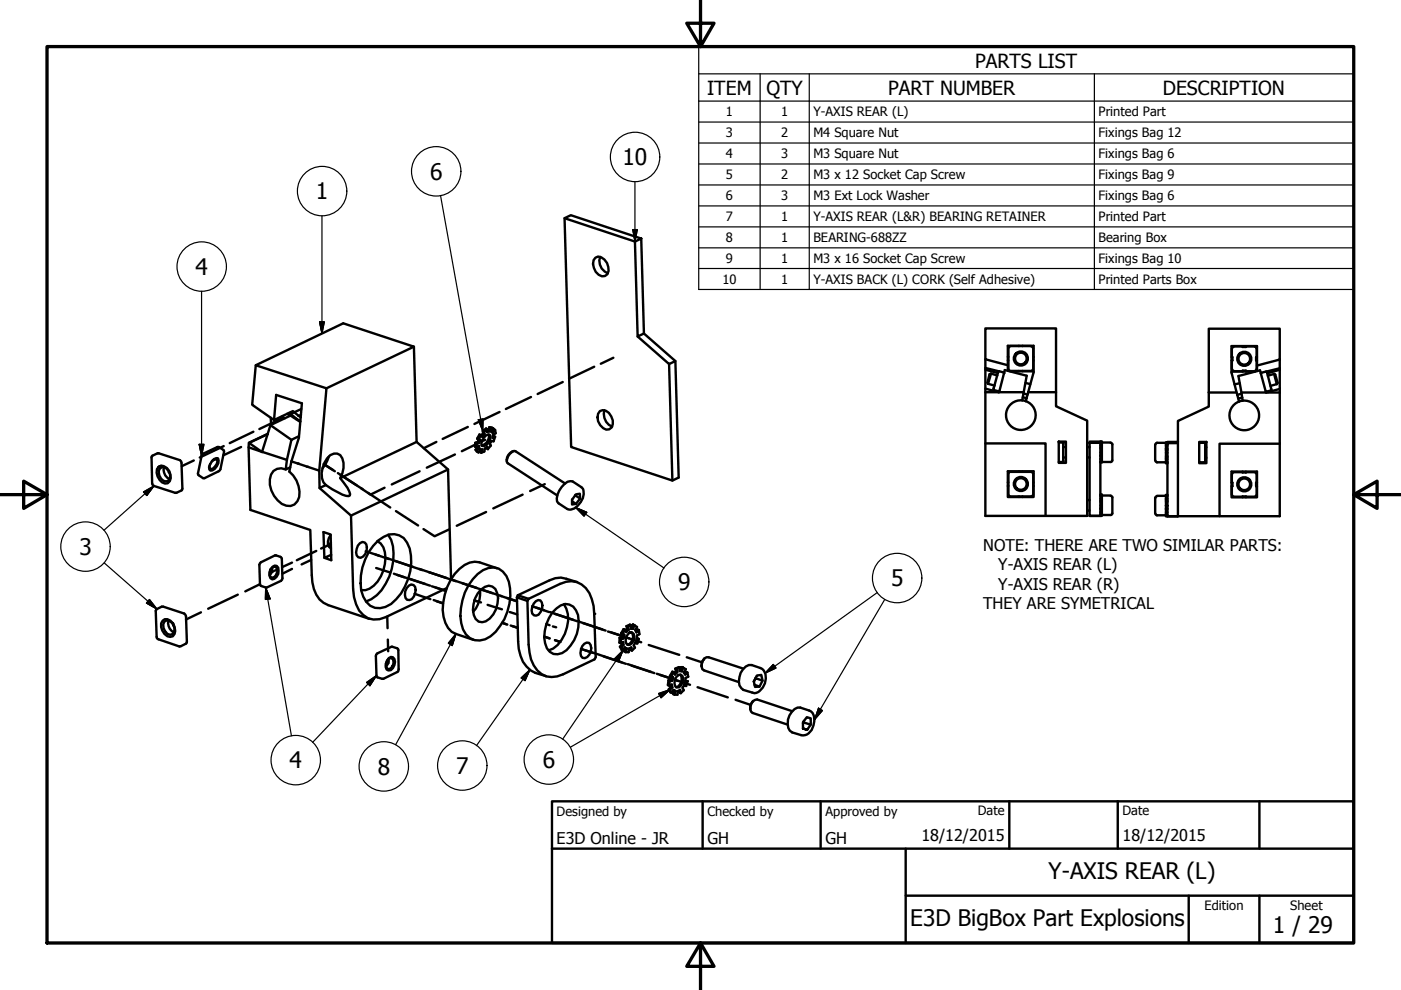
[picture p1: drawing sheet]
<svg xmlns="http://www.w3.org/2000/svg" width="297mm" height="210mm" viewBox="0 0 297 210" stroke-linecap="round" stroke-linejoin="round" font-family="sans-serif">
<!-- layer: Tweak Trail (ISO) -->
<g fill="none" stroke="#000" stroke-width=".51">
<path d="M126 77.8l-5.4 2.5M130 75.9l-2.6 1.2M41.1 97.6l-2.6 1.2M45.1 97.6h.1M47.4 94.6l-5 2.4M51.1 94.8l-3.8 1.8M53.7 91.5l-5 2.5M56.8 92l-3.8 1.8M60.1 88.6l-5.1 2.4M63.9 86.7l-2.6 1.2M70.6 99.7l-2-1.3 2.4 1.5M89 99.9l-5.9 2.8"/>
<path d="M92.5 93.7l-2.6 1.3M96.5 96.4l-6 2.8M99.2 90.5l-5.3 2.6M100.9 94.2l-3 1.5M102.4 93.5l-.3 .1M102.9 93.3l-.3 .1M105.9 87.3l-5.3 2.6M112.6 84.2l-5.3 2.5M119.3 81l-5.3 2.5M35.8 100.1h.1M61.9 119.3l-2.1 .9M66 118.7l-2.1 1"/>
<path d="M67.1 116.8l-4.2 2M70.2 115.4l-2.1 .9M71.6 100.3l5.3 3.4M77.5 116.9l2.9 .9M78 104.5l4.7 3.1M79.6 117.6l2.8 .9M81.5 103.4l-3 1.5-1.9-1.4M81.9 118.3l7.6 2.6M83.9 108.4l4.7 3M89.8 112.2l2.3 1.5 3.1-1.5M103.1 108.6l-6.3 2.9M110.8 104.9l-6.2 2.9"/>
<path d="M115.5 102.7l-3.1 1.4M36.7 132.6h.1M42.6 129.8l-3.2 1.6M50.4 126.1l-6.3 3M55.1 123.9l-3.1 1.5M58 121.1l-.3 .2M58.5 120.9l-.3 .1M61.9 120.6l-2 1M79.8 120.4l2.9 1M82.1 130.7l.1 2.5M82.2 135.6l.1 2.5M82.4 139.7v.4"/>
<path d="M83.5 121.6l2.2 .8M84.2 121.9l5.9 1.9M86.8 122.7l4.4 1.5M87.9 125.9l3.3 1.1M88.9 120.6l7.7 2.6M91.6 124.3l2.9 1-2.2-.7M91.9 127.2l2 .7-1.3-.4M96 123l5 1.6M98 123.7l6.4 2.1M100.7 127.4l-.1-.1 1.4 .4M100.9 127.4l.1 .1M102.1 125l7.5 2.5-2.2-.7"/>
<path d="M103.4 128.2l3 1M107.4 132.4l-.9-.3 1.1 .3M108.1 129.8l1.6 .5M108.3 132.6l1.1 .4M108.6 132.8l1.2 .3M113.3 128.7l-.5-.1 2.5 .8M113.7 128.8l2.7 1M115.4 135l1.1 .4M115.8 132.3l.7 .3M116.6 129.8l4.9 1.6M117.2 132.8l.7 .2M117.6 130.1l4.8 1.6"/>
<path d="M117.7 135.7l1.1 .4M122.7 131.8l5.7 1.9M123.2 137.6l2.5 .8M124 137.8l2.7 .9M126.9 138.8l4.9 1.6M128 139.2l4.7 1.6M128.9 133.9l2.7 .8M129.6 134.1l2.4 .8-.2-.1M133 135.2h-.2l3.2 1M133.2 135.3l.2 .1M137.5 136.8l6.5 2M145.6 139.4l3.2 1"/>
<path d="M82.4 140.3v.3M133.1 140.8l4.9 1.7M133.9 141.1l4.8 1.6M139.3 142.8l2.6 .9M140 143.1l2.3 .8-.2-.1M143.3 144.2l-.2-.1 3.2 1.1M143.5 144.3l.3 .1M147.9 145.7l6.4 2.2M156 148.4l3.1 1.1"/>
</g>
<circle cx="45.3" cy="97.5" r=".25" fill="#000"/>
<!-- layer: Visible (ISO) -->
<g fill="none" stroke="#000" stroke-width=".51">
<path d="M119.7 46.3l14.9 4.9M126.2 54.6l.6-.2a2.68 2.68 0 0 1 2 3.7l-.5 .4a2.08 2.08 0 0 1-2.4-1.7l-.2-.8 .2-.8zM127.3 54.5a2.76 2.76 0 0 0 1.5 3.4M134.6 51.2l1.4-.6 .5 20.1-1.3 .6zM136 50.6l-15-5-1.3 .7 1.4 48.5 21.5 7.1 1.3-.6-.7-24.7-1.3 .6-6.7-5.9M54.2 77.4l18.6-8.8 15 4.9-18.6 8.8M87.8 73.5l.5 20.2 6.7 5.8 .6 23.3M136.5 70.7l6.7 5.9M141.9 77.2l.7 24.7M208.9 76.2v33.2h21.6v-20.2l-6.6-3.1v-2.9M208.9 78.4l2.7 .7M208.9 78l2.8 .7"/>
<path d="M210.1 79.2l-.6 2.2M210.1 79.2l-.3 .1-.4 1.8 .1 .3M210.1 79.2l1.4 .4M212.9 79v.1M212.9 79.2l-.1-.2-1-.3-.2 .3-1 3.5 .1 .2 1 .3 .2-.2M213.7 78.6v-5.3h5.4v5.7l-1.1 4.2M213.7 77.4l-4.8-1.2v-6.6h15v13.6h-5.9M213.7 75.7h.1M213.7 76.4h.1M214.2 73.4l-.4 .4v4.5l.4 .3M214.2 78.7h4.9M214.2 73.4h4.5"/>
<path d="M214.2 78.6h4.5M216 73.3v.1M216 78.6v.1M216.8 73.3v.1M216.8 78.6v.1M218.7 73.4l.3 .4M219 78.3l-.3 .3M219.1 75.7h.1M219.1 76.4h.1M219.1 73.8v4.5M261.1 75.7h.2v.7h-.2M261.1 78.8h5"/>
<path d="M261.2 73.8v1.9M261.2 76.4v1.9M261.2 78.3l.4 .3M261.6 78.7h1.9M261.6 73.4h1.9M261.6 73.5l-.4 .4M263.5 73.4v.2h.7v-.2M263.5 78.8v-.2h.7v.2M264.2 78.7h1.9M264.2 73.4h1.9M266 73.5l.4 .4M266.4 78.3l-.4 .3"/>
<path d="M266.4 73.8v1.9M266.4 76.4v1.9M266.5 78.6v-5.2h-5.4v5.6l1.1 4.2h-5.9M266.5 77.5l4.8-1.3v-6.5h-15v13.5M266.5 75.7h-.2v.7h.2M267.3 79.1v.1M268.6 78.9l-.2-.1-.9 .2-.2 .2M268.6 78.9l1 3.7M270.1 79.3l.6 2.1M270.1 79.3l.3 .1 .5 1.8-.2 .2M270.1 79.3l-1.3 .4M271.3 76.2v33.2h-21.6v-20.1l6.6-3.1v-3"/>
<path d="M271.3 78.4l-2.6 .8M271.3 78.1l-2.8 .7M32.3 96.6l1.4-.5 4.5 1.5 .2 .2 .3 5.8-.2 .4-1.4 .5-4.7-1.7-.1-.3-.2-5.5zM33.7 99a1.6 1.6 0 0 1 2.2 .9 1.95 1.95 0 0 1-.3 2.6 1.87 1.87 0 0 1-2.2-1.5l-.2-.8 .1-.7zM33.8 99.5l.4-.4a1.77 1.77 0 0 1 1.9 2.3l-.3 .5-.6 .2a1.91 1.91 0 0 1-1.4-2.6zM34.8 99a2.1 2.1 0 0 0 1.2 2.6M42.9 96.4l3.2-1.6h.3l1.1 .8-.9 4.1-3.2 1.7h-.3l-1.1-.8zM44.9 97.8l.4-.4 .5-.1 .2 .2a1.77 1.77 0 0 1-1.3 2l-.3-.2v-.4l.2-.6M45.4 97.3l.5-.2 .3 .2a2.1 2.1 0 0 1-1.6 2.5l-.2-.3a2.61 2.61 0 0 1 1-2.2zM52.7 94.8l2.8 1M55.6 95.8l5.2 1.7M56.8 92l-4 1.9 .3 14.2 12.7 4.3 .3 9.6a7.2 7.2 0 0 0 2.5 5.8l1 .5 8.8 2.9"/>
<path d="M57.3 90.1l4.5 3.2M57.4 88.6l.1 1.5M58.1 89.1l-4.6-3.3 .7-8.4 15 4.9-1.5 17.5-5.9-2M59.8 88.3l.6 .4M60.9 87.7l.6 .5M61.3 87.5l1.5 1.2M61.8 97.8l-.5 2.2a5.9 5.9 0 0 1 2.1 5.4 2.29 2.29 0 0 1-3.6 1.4 5.5 5.5 0 0 1-2.3-6.2 2.23 2.23 0 0 1 3.1-1.1M62.8 88.9v-.2l.9 .6M63.3 88.2l-1.2-1-4 1.9 .4-5.4 5.5 1.8-.6 7.3-1.6 5M63.3 88.2l.5 .3M63.4 92.5l-1.6 .8-1 4.2-.2 2 .9-.4M63.6 89.4l-2-1.3-4.3 2-1.7 5.8-2.8-2"/>
<path d="M63.8 88l-.5 .2M67.7 99.8l.1 3.7 1.3-.7M69.7 96.8l-.7 1.7-.6 .8M70 96.5a1.6 1.6 0 0 1 2.6 .7 5 5 0 0 1-.5 4.2 8.4 8.4 0 0 1 2.1 3.3v.4a2.77 2.77 0 0 1-2.6-.7l-1.2-.7a3.3 3.3 0 0 1-2-4.5l.4-1.1 .5-.9zM88.3 93.7l-16.2 7.7M95 99.5l-20.6 9.8 .5 15.6a7.7 7.7 0 0 0 2.1 5.5 4.2 4.2 0 0 0 4.8 .4l12.9-6.1M100.8 93.9l.5-.2 .3 .2-.5 .2M100.8 93.9l.3 .2M100.8 93.9l-.1 .8 .3 .2M100.8 95.3l.5-.5 .3 .2-.5 .5M100.8 95.3l.3 .2M100.8 95.3l.6 .6"/>
<path d="M101 94.9l.5-.4 .1 .5M101.1 94.1l-.1 .8M101.1 95.5l.4 .4 .4-.6h.4l-.3 .7M101.3 94.7v.1M101.4 93.2l.5 .1-.3 .6M101.5 93.2l-.2 .5M101.9 95.3l-.2 .5 .3 .2M102 92.3l-.3-.2-.5 .9 .2 .2M102 92.3l-.6 .9M102.4 91.3v.6l.3 .1-.1-.5M102.4 91.3l.2 .2M102.4 91.9l-.4 .5"/>
<path d="M102.7 92l-.5 .6-.2-.3M103 92.4l.5-.3 .4 .1a1.91 1.91 0 0 1-1.3 2.4l-.4-.1a1.97 1.97 0 0 1 .8-2.1zM103.1 94.9l.3 .3M103.3 91.3h.2M103.4 91l-.3-.2-.7 .5M103.4 91l-.8 .5M103.4 91l-.1 .6 .5-.1M103.4 95.2l-.1-.5-.5 .4-.1 .6-.7 .3M103.6 92.1a2.06 2.06 0 0 1-1.5 2.4M103.8 90.6l-.3 .7 .3 .2 .2-.7M103.8 90.6l.8 .2M103.8 90.6l.2 .2"/>
<path d="M104 90.8h.6M104.5 92.5l.5 .1M104.6 90.8l-.5 .7 .4 .3 .5-.6M105 91.2l-.4-.2-.4 .5M105 91.2l.1 .7-.6 .3v.7l.5-.3M105 92.6l-.4 1-.4-.1-.4 .6 .3 .4-.7 .7M108.8 95.7a2.07 2.07 0 0 0-1.4 2.1M127.2 87.2a1.76 1.76 0 0 1 2.4 1.1 1.92 1.92 0 0 1-.4 2.7 2.29 2.29 0 0 1-2.5-2.5l.1-.8zM128.1 87a2.89 2.89 0 0 0 1.7 3.5M208.9 82.4l2.9 .8 1.2-4.7 4.7 1.2-1 5.2M208.9 94h12.8v15.4M208.9 83.2h2.8"/>
<path d="M209.5 81.4l1.4 .4M211.8 83.2h5.2M213.7 99.9h5.4v5.5h-5.4zM216 99.9v.1M216.8 99.9v.1M216.9 84.2l.8 .2M217 83.4l.9 .3M217.4 81.2l1 .2M218 83.2l-.5 1.9M224.5 93.6h1.5v4.5h-1.5zM224.5 93.8h.8l.2 .2M225.4 94.8h.6"/>
<path d="M225.4 97h.6M225.4 94v3.8M225.5 97.8l-.2 .2h-.8M230.5 94.8h.5M230.5 97h.5M231 93.9h2.3v15.5h-2.3zM233.3 97.8h.3v.3h-.3M233.3 96.7h.3v.6h-.3M233.3 95.1h.3v.8h-.3M233.3 94h.3v.5h-.3M233.3 93.6h.3l-.3 .1M233.3 93.6h-2.3v.3"/>
<path d="M233.3 96.5h.3M233.3 94.8h.3M233.3 93.6v.3M233.6 93.7v.3M233.6 94.5v.6M233.6 95.9v.8M233.6 97.3v.5M233.6 93.8h1.9M233.6 98h1.9M235.5 93.9l.3 .3M235.8 94.2v3.4l-.3 .4M244.9 94.3v3.3"/>
<path d="M245 97.7l.3 .3h1.9M247.2 93.9h-1.9l-.3 .3M247.2 97h.3M247.2 94v.5M247.2 95.2v.8M247.2 96.7v.7M247.2 97.9v.2M247.2 95.4h.3M247.5 93.8h-.3v.2h.3M247.5 94.5h-.3v.7h.3M247.5 96h-.3v.7h.3M247.5 97.4h-.3v.5h.3"/>
<path d="M247.5 98.1h-.3l.3 .1M249.7 93.7h-2.2v.3M249.7 94h-2.2v15.4h2.2h-2.2M254.3 93.7h1.5v4.5h-1.5zM254.3 97.9l.1 .1M254.4 93.9h1l.1 .1v3.9M254.4 93.9l-.1 .1M255.5 97.9l-.1 .1h-1M255.5 94.8h.3M255.5 97.1h.3M261.1 100h5.4v5.4h-5.4zM262.2 83.2l.5 1.9"/>
<path d="M262.8 81.3l-1.1 .2M263.2 83.5l-.9 .2M263.2 83.2h5.2M263.4 84.3l-.8 .2M263.5 100v.2h.7v-.2M268.4 82.9l.2 .1M268.4 83.2l-1.3-4.7-4.5 1.2 .9 5.2M268.5 83.2h2.8M269.5 82.8l-1 .2M269.6 82.6l-.2 .2M270.7 81.4l-1.3 .4M271.3 82.5l-2.9 .7"/>
<path d="M271.3 94.1h-12.7v15.3M55.3 119.2l3-1.4 1.2 .3 .3 .4v4.4l-.2 .3-3 1.4-1.4-.5-.2-4.4zM67.8 103.5l6.6 5.8M70.1 113.4a2.23 2.23 0 0 0-.3 2.6l.4 .2M70.2 115l-.6 .6M70.2 117.6l-1.4 .7 1.4 .5-.1-5.5-1.5-.5 .2 5.5M76.3 115.2l.5-.3 .5 .1a2.1 2.1 0 0 1-.8 3.3l-.6-.2a2.08 2.08 0 0 1 .4-2.9zM80 114.7a3.7 3.7 0 0 1 1.7 3.6 7.8 7.8 0 0 1-3.3 6.5l-.9 .3h-.9M80.2 114.6a4.1 4.1 0 0 1 4.4-1.1 4.9 4.9 0 0 1 2.5 4.3 12 12 0 0 1-4.2 10.3 3.6 3.6 0 0 1-5.9-1.6 11.4 11.4 0 0 1 2.1-10.8zM82.3 113.4a8.3 8.3 0 0 1 .8 7.2 9.3 9.3 0 0 1-5.5 6.9M119.7 102.6l.6-.5h1.1l1.9 1.2a1.87 1.87 0 0 1 .3 2.3 3.6 3.6 0 0 1-3 2.4l-2.2-1.3a2.19 2.19 0 0 1 .2-2.7zM119.8 102.5l-10.5-6.8a1.84 1.84 0 0 0-1.8 1.7l-.1 .5 .2 .3 10.6 6.9"/>
<path d="M121.3 106.3l.8 .5M121.9 105l1.1 .7M122.1 104.8l.8-.1 .1 1-.9 1.1-.8 .2v-1zM213.7 102.3h.1M213.7 103h.1M214.2 100l-.4 .4v4.5l.4 .4M214.2 100h4.5M214.2 105.3h4.5M216 105.3v.1M216.8 105.3v.1M218.7 100l.3 .4M219 104.9l-.3 .4"/>
<path d="M219.1 102.3h.1M219.1 103h.1M219.1 100.4v4.5M230.5 106h.5M230.5 108.2h.5M233.3 109.1h.3v.3h-2.6M233.3 107.9h.3v.7h-.3M233.3 106.4h.3v.8h-.3M233.3 105.2h.3v.5h-.3M233.3 104.9h.3h-.3M233.3 107.7h.3M233.3 106.1h.3"/>
<path d="M233.6 104.9v.3M233.6 105.7v.7M233.6 107.2v.7M233.6 108.6v.5M233.6 105.1h1.9M233.6 109.2h1.9M235.5 105.1l.3 .4M235.8 105.4v3.4l-.3 .4M244.9 105.5v3.4M245 108.9l.3 .4h1.9M245.3 105.1h1.9M245.3 105.2l-.3 .3"/>
<path d="M247.2 109.4h.3M247.2 105v.3M247.2 105.8v.6M247.2 108.6v.5M247.2 106.1h.3M247.2 107.8h.3M247.5 104.9h-.3l.3 .1M247.5 105.3h-.3v.5h.3M247.5 106.4h-.3v.8h.3h-.3v.8M247.5 108h-.3v.6h.3M247.5 109.1h-.3v.3h.3M261.1 102.3h.2v.8h-.2"/>
<path d="M261.2 100.4v1.9M261.2 103.1v1.8M261.2 105l.4 .3h1.9M263.5 100.1h-1.9l-.4 .4M263.5 105.4v-.1h.7v.1M264.2 105.3h1.9M264.2 100.1h1.9M266 100.1l.4 .4M266.4 105l-.4 .3M266.4 100.4v1.9M266.4 103.1v1.8M266.5 102.3h-.2v.8h.2"/>
<path d="M33.3 129.1l1-.5h.3l4.5 1.5 .2 .2 .1 .4 .2 5.7-1.6 .7-4.7-1.7-.3-5.9zM34.5 131.6a1.42 1.42 0 0 1 2.2 .6 2.14 2.14 0 0 1-.1 2.7 1.7 1.7 0 0 1-2.2-1.2l-.2-.8v-.7zM34.8 131.9l.4-.4a1.79 1.79 0 0 1 1.6 1.1 1.79 1.79 0 0 1-.2 1.9 1.44 1.44 0 0 1-1.9-1.4l-.1-.7zM35.8 131.6a2.1 2.1 0 0 0 1.1 2.5M57.5 120.6l.5-.4h.4a1.42 1.42 0 0 1-.7 2.3l-.4-.2-.2-.5 .1-.7zM57.7 120.4v.5l-.5 1.1M57.8 120.2l.4-.3 .5 .1a1.77 1.77 0 0 1-1 2.8 1.62 1.62 0 0 1 .1-2.6zM79.8 138.8l.2-.3 3-1.4 1.4 .5 .1 4.7-3.2 1.6-1.3-.3-.2-.2zM82.2 139.9l.5-.4h.4a1.48 1.48 0 0 1-.7 2.4 1.32 1.32 0 0 1-.2-2zM82.4 139.7v.6l-.5 1M82.4 139.5l.5-.2 .4 .1a1.77 1.77 0 0 1-.4 2.7h-.5a1.34 1.34 0 0 1-.4-2zM86.7 124.2l.5-.3 .5 .2a2.15 2.15 0 0 1-.9 3.1h-.5a2.08 2.08 0 0 1 .4-3z"/>
<path d="M101.3 121.7a4.3 4.3 0 0 1 4.4-1.1 4.9 4.9 0 0 1 2.4 4.1 11.8 11.8 0 0 1-4.1 10.2 3.6 3.6 0 0 1-5.8-1.5 11.7 11.7 0 0 1 3.1-11.7zM101.8 125.2a6 6 0 0 1-1.5 4.5M102 125a1.89 1.89 0 0 1 2-.8 1.89 1.89 0 0 1 1.4 1.6 5.5 5.5 0 0 1-2.4 5.9 1.72 1.72 0 0 1-2.5-1.3 5.9 5.9 0 0 1 1.5-5.4zM105.4 120.5l-3.7-1.3a4.5 4.5 0 0 0-4.3 1.4 11.8 11.8 0 0 0-3.4 10.2 4.4 4.4 0 0 0 2.6 3.6l3.8 1.3M109.6 126.7l2.2 .7 .3 9.3a7.7 7.7 0 0 0 2.7 6.2 4.6 4.6 0 0 0 4.6 .1l6.6-3.2 .3-.4-.3-9.3a7.9 7.9 0 0 0-2.7-6.2 4.4 4.4 0 0 0-4.6-.1l-6.6 3.2M109.6 126.7l.3 9.3a7.9 7.9 0 0 0 2.6 6.1l1 .6 2.3 .7M109.8 126.2l-.2 .5M109.8 126.2l2.3 .8M112.1 127l-.3 .4M113.6 127.5l.5-.3 .5 .1a2.1 2.1 0 0 1-.9 3.2h-.5a1.94 1.94 0 0 1 .4-3zM118 129a2.59 2.59 0 0 1 2.7-.8 2.59 2.59 0 0 1 1.9 2.2 7.9 7.9 0 0 1-3.4 8.1 2.47 2.47 0 0 1-3.6-2.1 8 8 0 0 1 2.4-7.4zM119.6 128.1a6.9 6.9 0 0 1-.5 7.6l-.9 1.1-.9 .7-1 .4"/>
<path d="M122.4 123.4l-3.5-.9-1.2 .1-7.9 3.6M123.9 136.5l.5-.3 .5 .1a2.1 2.1 0 0 1-.9 3.2h-.5a2.08 2.08 0 0 1 .4-3zM131.4 135.2l.8 .2h-.5M131.4 135.2l-.1 1 .3 .2M131.4 135.2l.3 .2M131.4 137.1l.5-.5 .3 .2-.4 .5M131.4 137.1l.4 .7 .3 .1M131.4 137.1l.4 .2M131.6 136.4l.5-.3 .1 .7M131.7 134.3l.7 .4-.4-.4M131.7 135.4l-.1 1M131.7 134.3h.3"/>
<path d="M131.8 137.3l.3 .6M131.8 136.2l.1 .4M132.1 134.5l-.2 .8M132.4 134.7l-.2 .7M132.5 137.3l.1 .1M132.5 133.5l-.5 .8M132.5 133.5l-.3-.1-.5 .9M132.5 133.5l.3 .5 .5-.5M132.6 137.4l-.3 .7 .4 .2 .2-.8M132.6 137.4l.3 .1M132.8 132.8l.4 .1M132.8 132.8l.2 .6"/>
<path d="M132.9 137.5l-.4-.2-.4 .6M133 133.4l-.3 .3M133 133.4l.3 .1M133.1 134.5l.4-.4h.5a1.54 1.54 0 0 1 .4 1.6 1.54 1.54 0 0 1-1.2 1.1 1.49 1.49 0 0 1-.1-2.3zM133.2 132.9l.1 .6M133.6 137.4l.1 .4 .3 .2-.1-.7-.6 .2v.8h-.6M133.8 133.2h.2M133.9 134a1.7 1.7 0 0 1-.9 2.7M133.9 132.6l-.1 .7h.4M133.9 132.6l-.7 .3M133.9 132.6l-.4-.2-.7 .4M134.2 132.4l-.2 .8 .2 .1 .3-.7"/>
<path d="M134.2 132.4l.3 .2M134.5 132.6l.6 .3-.4 .7 .2 .5 .5-.5M134.7 136.2l.4 .2-.4-.2-.3 .6 .2 .5-.6 .7M135 135.4l.4 .1M135.4 133.6l-.3-.2-.3 .4M135.4 133.6l.2 .9-.5 .2-.1 .7 .4 .1M135.4 135.5l-.3 .9M149.4 139.6a1.77 1.77 0 0 0-.6 1.8M141.7 144.2l.8 .2h-.5M141.7 144.2l-.1 1.1 .3 .1M141.7 144.2l.3 .2M141.8 146.1l.4-.5 .4 .2-.6 .4"/>
<path d="M141.8 146.1l.3 .7 .3 .1M141.8 146.1l.2 .1M141.9 145.4l.5-.3 .2 .7M142 144.4l-.1 1M142 143.3l.7 .4-.3-.3M142 146.2l.4 .7M142 143.3l.4 .1M142.2 145.3v.3M142.4 143.5l-.2 .8M142.7 143.7l-.2 .7M142.7 146.3l.2 .1M142.9 142.5l-.5 .9"/>
<path d="M142.9 142.5l-.3-.1-.6 .9M142.9 142.5l.2 .5 .5-.5M142.9 146.4l-.2 .8 .3 .1 .3-.8-.5-.2-.4 .6M142.9 146.4l.3 .1M143.2 141.8l.3 .1M143.2 141.8l.1 .7M143.3 142.5l-.3 .2M143.3 142.5h.3M143.4 143.5l.5-.4 .4-.1a1.63 1.63 0 0 1-.3 2.7l-.6 .1a1.65 1.65 0 0 1 0-2.3zM143.5 141.9l.1 .6M144 146.5v.3l.3 .2-.1-.7-.5 .2-.1 .8h-.6M144.1 142.2h.2"/>
<path d="M144.2 143a1.73 1.73 0 0 1-.9 2.7M144.2 141.5l-.1 .8h.5M144.2 141.5l-.7 .4M144.2 141.5l-.3-.1-.7 .4M144.5 141.4l.3 .2-.2 .7-.3-.1zM144.8 141.6l.6 .3-.4 .7 .3 .4 .4-.4M145 145.3l.5 .2-.4-.3-.4 .6 .3 .5-.7 .7M145.4 144.4h.4M145.7 142.6l-.2-.1-.3 .3M145.7 142.6l.2 .9-.5 .2-.1 .7h.5M145.8 144.4l-.3 1.1M157.5 141.9l.6-.6 .6-.3a4.6 4.6 0 0 1 3.2 1.1 3.3 3.3 0 0 1-1.9 4.9l-2.4-.7a2.18 2.18 0 0 1-.8-2.8l.2-.8z"/>
<path d="M157.6 141.8l-7.4-2.4a1.37 1.37 0 0 0-1.4 1.4l.1 1.1 .4 .2 7.4 2.5M159.7 148.6a1.95 1.95 0 0 0-.6 1.8M160 145.2l1 .4M160.1 143.8h.1M160.5 143.2l.9-.1 .3 1.2-.7 1.3h-.9l-.3-1.1zM161.7 144.3l-1.5-.5-.4 .7M167.9 150.9l.6-.6 .6-.3a4.6 4.6 0 0 1 3.2 1.2 3.5 3.5 0 0 1-1.6 4.7 4.6 4.6 0 0 1-3.3-1 3.4 3.4 0 0 1 .5-4zM168 150.8l-7.5-2.5a1.69 1.69 0 0 0-.9 2.9l7.4 2.4M170.2 154.5l.9 .2-.9-.2v-1.4l.9-1 .8 .2v1.3l-.8 1.1M170.4 152.9v.3l1.5 .4M170.4 153.2l-.2 .2"/>
<circle cx="216.4" cy="76" r="1.49"/>
<circle cx="216.4" cy="76" r="1.24"/>
<circle cx="263.8" cy="76.1" r="1.49"/>
<circle cx="263.8" cy="76.1" r="1.24"/>
<circle cx="216.4" cy="88" r="3.1"/>
<circle cx="263.8" cy="88.1" r="3.1"/>
<circle cx="216.4" cy="102.6" r="1.49"/>
<circle cx="216.4" cy="102.6" r="1.24"/>
<circle cx="263.8" cy="102.7" r="1.49"/>
<circle cx="263.8" cy="102.7" r="1.24"/>
</g>
<g fill="#000">
<circle cx="63.1" cy="98.3" r=".25"/>
<circle cx="65.1" cy="99" r=".25"/>
<circle cx="126" cy="130.1" r=".25"/>
<circle cx="119.4" cy="143" r=".25"/>
<circle cx="144.5" cy="141.4" r=".25"/>
</g>
<!-- layer: Symbol (ISO) -->
<g fill="none" stroke="#000" stroke-width=".25">
<path d="M148.1 15.7v-5.8h138.9v5.8M148.1 15.7h138.9v5.7M148.1 15.7v45.7h138.9v-40M161.2 15.7v45.7M171.6 15.7v45.7M232 15.7v45.7M134.6 38.6v12.6M148.1 21.4h138.9M148.1 25.9h138.9M148.1 30.3h138.9M148.1 34.8h138.9M148.1 39.2h138.9"/>
<path d="M68.3 45.8v24.9M93.4 41.5l9 49.8M134.2 48.7h.9l-.5 2.5zM148.1 43.7h138.9M148.1 48.1h138.9M148.1 52.5h138.9M148.1 56.9h138.9M42.7 61.8v34.9M67.8 68.2h1l-.5 2.5zM42.2 94.2h1l-.5 2.5zM101.4 89l1-.2v2.5zM22.1 119.4l11.2 9.7"/>
<path d="M30.4 104.3l2.2-1.3-1.5 2.1zM32.6 103l-10.6 9.4M122 107.6l2.4 1-.6 .8zM122 107.6l18.8 12.8M31.7 127.1l1.6 2-2.2-1.2zM56.3 124.6l1 2.4-1 .1zM56.3 124.6l5.5 31.4M96.6 134.4l-.7 2.5-.8-.5zM96.6 134.4l-12.7 23.5M130.3 139.7l1.8-1.8-1 2.3zM132.1 137.9l-12.8 18.8M186 125.6l-23.8 17.1"/>
<path d="M187.6 127.1l-14.9 25.5M77.7 144.7l2.1-1.5-1.4 2.2zM79.8 143.2l-13.5 14.2M110.5 143.7l1.8-1.7-1 2.3zM112.3 142l-11.3 16.1M139.6 147l2.4-.8-1.9 1.7zM142 146.2l-21 12.2M164 140.9l.5 .7-2.3 1.1zM173.5 150.1l.9 .6-1.7 1.9z"/>
<circle cx="92.5" cy="36.3" r="5.2"/>
<circle cx="134.7" cy="33.3" r="5.2"/>
<circle cx="42.8" cy="56.5" r="5.2"/>
<circle cx="68.3" cy="40.5" r="5.2"/>
<circle cx="18.1" cy="115.9" r="5.2"/>
<circle cx="145.1" cy="123.4" r="5.2"/>
<circle cx="190.2" cy="122.6" r="5.2"/>
<circle cx="62.7" cy="161.2" r="5.2"/>
<circle cx="81.4" cy="162.5" r="5.2"/>
<circle cx="98" cy="162.3" r="5.2"/>
<circle cx="116.4" cy="161" r="5.2"/>
</g>
<!-- layer: Border (ISO) -->
<path d="M148.5 -.1v10l-2.9-5h5.8l-2.9 5M10 9.9h277v190h-277zM0 104.9h10l-5-2.9v5.8l5-2.9M287 104.9l5 2.9v-5.8l-5 2.9h10M148.5 199.9l2.9 5h-5.8l2.9-5v10" fill="none" stroke="#000" stroke-width=".7"/>
<!-- layer: Title (ISO) -->
<path d="M117 169.9h170v30h-170zM117 179.9h170M149 169.9v10M174 169.9v10M192 179.9v20M214 169.9v10M237 169.9v10M267 169.9v10M192 189.9h95M252 189.9v10M267 189.9v10" fill="none" stroke="#000" stroke-width=".51"/>
<!-- layer: Symbol (ISO) -->
<g fill="#000" stroke="#000" stroke-width=".25">
<path d="M134.2 48.7l.4 2.5zM134.2 48.7h.9l-.5 2.5zM67.8 68.2l.5 2.5zM67.8 68.2h1l-.5 2.5zM42.2 94.2l.5 2.5zM42.2 94.2h1l-.5 2.5zM101.4 89l1 2.3zM101.4 89l1-.2v2.5zM32.6 103l-1.5 2.1zM30.4 104.3l2.2-1.3-1.5 2.1zM122 107.6l2.4 1zM122 107.6l2.4 1-.6 .8z"/>
<path d="M31.1 127.9l2.2 1.2zM31.7 127.1l1.6 2-2.2-1.2zM56.3 124.6l1 2.4zM56.3 124.6l1 2.4-1 .1zM96.6 134.4l-.7 2.5zM96.6 134.4l-.7 2.5-.8-.5zM79.8 143.2l-1.4 2.2zM77.7 144.7l2.1-1.5-1.4 2.2zM112.3 142l-1 2.3zM110.5 143.7l1.8-1.7-1 2.3zM132.1 137.9l-1 2.3zM130.3 139.7l1.8-1.8-1 2.3z"/>
<path d="M140.1 147.9l1.9-1.7zM139.6 147l2.4-.8-1.9 1.7zM164 140.9l-1.8 1.8zM164 140.9l.5 .7-2.3 1.1zM173.5 150.1l-.8 2.5zM173.5 150.1l.9 .6-1.7 1.9z"/>
</g>
<g font-size="4.8">
<text x="132" y="35.1">10</text>
<text x="91.2" y="38.1">6</text>
<text x="67" y="42.3">1</text>
<text x="41.5" y="58.3">4</text>
<text x="16.8" y="117.7">3</text>
<text x="143.8" y="125.2">9</text>
<text x="188.9" y="124.3">5</text>
<text x="61.4" y="162.9">4</text>
<text x="80.1" y="164.3">8</text>
<text x="96.7" y="164.1">7</text>
<text x="115.1" y="162.8">6</text>
<text x="222.3" y="186.5">Y-AXIS REAR (L)</text>
<text x="193" y="196.3">E3D BigBox Part Explosions</text>
<text x="269.9" y="197.8">1 / 29</text>
</g>
<g font-size="4.1">
<text x="206.8" y="14.3">PARTS LIST</text>
<text x="149.9" y="20">ITEM</text>
<text x="162.5" y="20.1">QTY</text>
<text x="188.3" y="20">PART NUMBER</text>
<text x="246.6" y="20.1">DESCRIPTION</text>
</g>
<g font-size="3.4">
<text x="208.5" y="116.8">NOTE: THERE ARE TWO SIMILAR PARTS:</text>
<text x="211.6" y="120.9">Y-AXIS REAR (L)</text>
<text x="211.6" y="125">Y-AXIS REAR (R)</text>
<text x="208.5" y="129.1">THEY ARE SYMETRICAL</text>
<text x="118" y="178.9">E3D Online - JR</text>
<text x="150" y="178.9">GH</text>
<text x="175" y="178.9">GH</text>
<text x="195.4" y="178.3">18/12/2015</text>
<text x="238" y="178.3">18/12/2015</text>
</g>
<g font-size="2.7">
<text x="153.9" y="24.7">1</text>
<text x="153.9" y="29.1">3</text>
<text x="165.6" y="24.7">1</text>
<text x="165.6" y="29.1">2</text>
<text x="172.5" y="24.7">Y-AXIS REAR (L)</text>
<text x="172.5" y="29.1">M4 Square Nut</text>
<text x="232.9" y="24.7">Printed Part</text>
<text x="232.9" y="29.1">Fixings Bag 12</text>
<text x="153.9" y="33.6">4</text>
<text x="165.6" y="33.6">3</text>
<text x="172.5" y="33.6">M3 Square Nut</text>
<text x="232.9" y="33.6">Fixings Bag 6</text>
<text x="153.9" y="37.9">5</text>
<text x="165.6" y="38">2</text>
<text x="172.5" y="38">M3 x 12 Socket Cap Screw</text>
<text x="232.9" y="38">Fixings Bag 9</text>
<text x="153.9" y="42.5">6</text>
<text x="153.9" y="46.8">7</text>
<text x="165.6" y="42.5">3</text>
<text x="165.6" y="46.8">1</text>
<text x="172.5" y="42.5">M3 Ext Lock Washer</text>
<text x="172.5" y="46.9">Y-AXIS REAR (L&amp;R) BEARING RETAINER</text>
<text x="232.9" y="42.5">Fixings Bag 6</text>
<text x="232.9" y="46.9">Printed Part</text>
<text x="153.9" y="51.3">8</text>
<text x="165.6" y="51.3">1</text>
<text x="172.5" y="51.3">BEARING-688ZZ</text>
<text x="232.9" y="51.3">Bearing Box</text>
<text x="153.9" y="55.8">9</text>
<text x="165.6" y="55.7">1</text>
<text x="172.5" y="55.8">M3 x 16 Socket Cap Screw</text>
<text x="232.9" y="55.8">Fixings Bag 10</text>
<text x="153.2" y="60.2">10</text>
<text x="165.6" y="60.2">1</text>
<text x="172.5" y="60.2">Y-AXIS BACK (L) CORK (Self Adhesive)</text>
<text x="232.9" y="60.2">Printed Parts Box</text>
<text x="118" y="173">Designed by</text>
<text x="150" y="173">Checked by</text>
<text x="175" y="173">Approved by</text>
<text x="207.3" y="172.9">Date</text>
<text x="238" y="172.9">Date</text>
<text x="255.4" y="193">Edition</text>
<text x="273.6" y="193">Sheet</text>
</g>
</svg>
